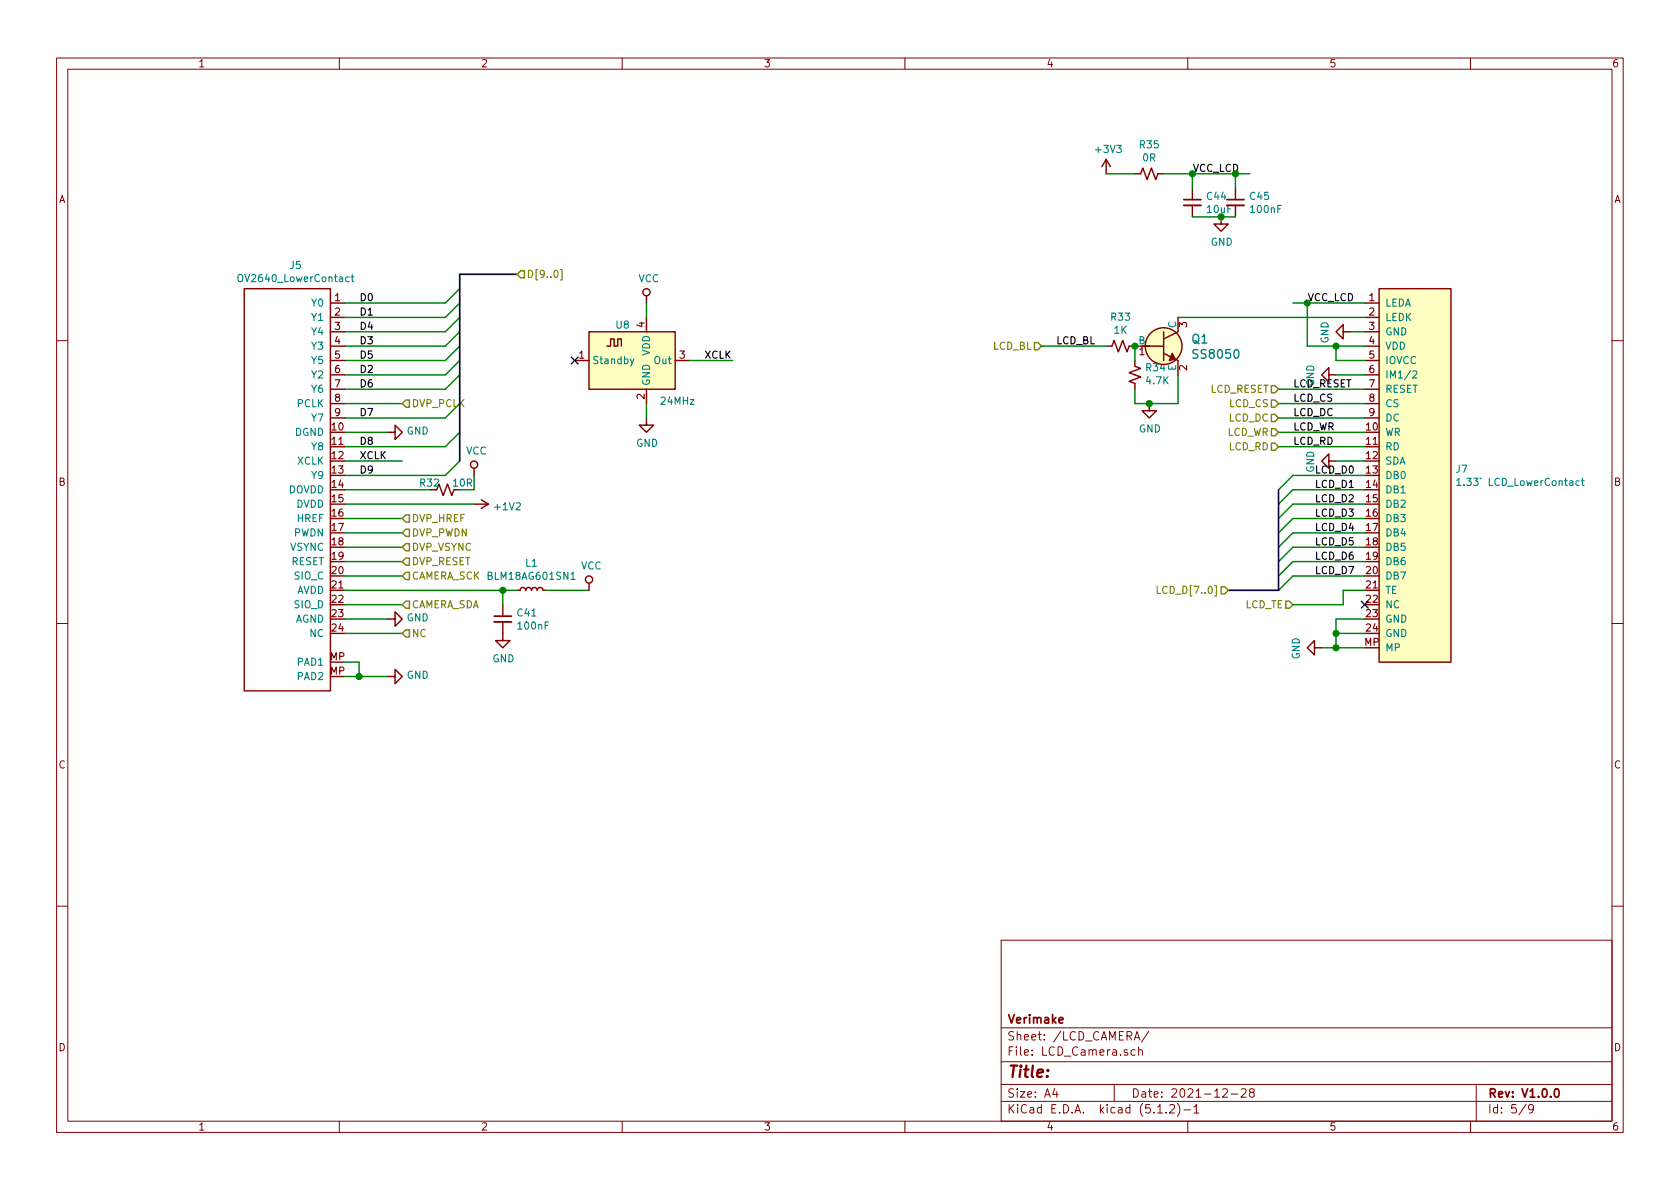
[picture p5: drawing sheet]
<svg xmlns="http://www.w3.org/2000/svg" width="297mm" height="210mm" viewBox="0 0 297 210" stroke-linecap="round" stroke-linejoin="round" font-family="sans-serif">
<g fill="none" stroke="#840000" stroke-width=".18">
<path d="M10 10.3h277v189.9h-277zM12 12.2h273v186.1h-273zM60 10.3v1.9M110 10.3v1.9M160 10.3v1.9M210 10.3v1.9M260 10.3v1.9M10 60.2h2M285 60.2h2M10 110.3h2M285 110.3h2M10 160.2h2"/>
<path d="M177 166.3h108v32h-108zM285 160.2h2M60 198.3v1.9M110 198.3v1.9M160 198.3v1.9M177 194.8h108M177 191.8h108M177 187.8h108M177 181.8h108M186.5 192.5l-.4 1h1M186.8 193v1M197 191.8v3"/>
<path d="M200.6 183.9l.4-1.5 .5 1.5M200.7 185.7l-.4-.1-.3 .3 .1 .6 .2 .1 .4-.1M200.7 183.5h.7M201.3 185.7h.1a.37 .37 0 0 1 .6 .1v.8M201.3 185.1v1.5M203.1 182.3l-1.3 2M204.7 196.8h.8M206.2 196.7v.1M206.8 195.5l.2-.2h.4l.2 .2 .1 .3-.1 .2-.8 .8h.9M208.2 195.1a1.71 1.71 0 0 1 0 2.3M209.3 196.3h1.2M210 198.3v1.9"/>
<path d="M211.1 195.8l.4-.5v1.5M211.1 196.8h.9M216.2 192.7l.2-.2h.4l.2 .5-.9 1h.9M217.7 193.5h1.1M219.5 192.7l.2-.2h.3l.3 .2v.3v.2l-.9 .8h.9M221.2 193.2l-.3-.3 .1-.2 .2-.2 .4 .1 .2 .2-.1 .2-.6 .2a.48 .48 0 0 0-.1 .7l.2 .1 .5-.1a.48 .48 0 0 0-.1-.7h-.1M260 198.3v1.9M261 191.8v6.5M269.8 195.2l-1.2 2M271.1 196l-.3 .3-.4-.1-.1-.2v-.4l.1-.2 .4-.1 .2 .2a1.19 1.19 0 0 1-.2 1.2l-.4 .1"/>
</g>
<path d="M209.3 35.3h3M216.9 35.3h3.1M87.4 109h3M187.2 180.4l.8-.1-.1-.3-.4-.1-.3 .2 .1 .7h.6M275 192.7l.2-.2a.81 .81 0 0 1 .6 .6 .81 .81 0 0 1-.3 .8l-.2 .1a.79 .79 0 0 1-.3-1.3z" fill="none" stroke="#840000" stroke-width=".3"/>
<g fill="none" stroke="#008400" stroke-width=".25">
<path d="M195.6 30.7h5.1M205.7 30.7h15.3M210.8 30.7v2.6M210.8 38.3h7.6M218.4 30.7v2.6M81.3 56.1l-2.6 2.6h-17.7M81.3 58.7l-2.6 2.5h-17.7M81.3 51l-2.6 2.6h-17.7M81.3 53.6l-2.6 2.5h-17.7M114.3 53.6v2.5M208.3 56.1h33M228.6 53.6h12.7"/>
<path d="M231.1 53.6v7.6h10.2M238.8 58.7h2.5M61 76.4h7.6M61 71.4h10.1M81.3 61.2l-2.6 2.5h-17.7M81.3 63.7l-2.6 2.6h-17.7M81.3 66.3l-2.6 2.5h-17.7M81.3 71.4l-2.6 2.5h-17.7M81.3 76.4l-2.6 2.6h-17.7M114.3 71.4v2.5M121.9 63.7h7.6M184.1 61.2h11.5"/>
<path d="M200.7 61.2v2.5M208.3 66.3v5.1h-7.6v-2.6M226.1 68.8h15.2M226.1 73.9h15.2M226.1 79h15.2M226.1 76.4h15.2M226.1 71.4h15.2M236.2 61.2v2.5h5.1M236.2 66.3h5.1M61 81.5h10.1M61 86.6h15.2M61 89.1h22.8"/>
<path d="M61 91.7h10.1M61 94.2h10.1M61 96.8h10.1M61 99.3h10.1M81.3 81.5l-2.6 2.6h-17.7M83.8 84.1v2.5M236.2 81.5h5.1M241.3 84.1h-12.7l-2.5 2.5M241.3 86.6h-12.7l-2.5 2.5M241.3 89.1h-12.7l-2.5 2.6M241.3 91.7h-12.7l-2.5 2.5M241.3 94.2h-12.7l-2.5 2.6"/>
<path d="M241.3 96.8h-12.7l-2.5 2.5M241.3 99.3h-12.7l-2.5 2.5M61 104.4h30.4M61 109.5h7.6M61 117.1h2.5v2.5M61 119.6h7.6M61 101.8h10.1M61 106.9h10.1M61 112h10.1M88.9 104.4v2.5M96.5 104.4h7.6M233.7 114.5h7.6"/>
<path d="M236.2 112h5.1M241.3 104.4h-3.8v2.5h-8.9M241.3 109.5h-5.1v5M241.3 101.8h-12.7l-2.5 2.6"/>
</g>
<g fill="#ffffc2" stroke="#ffffc2" stroke-width=".18">
<path d="M104.1 58.7h15.3v10.1h-15.3z"/>
<path d="M243.8 51h12.7v66.1h-12.7z"/>
<circle cx="205.7" cy="61.2" r="3.3"/>
</g>
<g fill="none" stroke="#840000" stroke-width=".25">
<path d="M195.6 28.2l-.8 1.3M195.6 28.2v2.5M195.6 28.2l.7 1.3M200.7 30.7h1l.4-1 .7 2 .8-2 .7 2 .4-1h1M210.8 33.3v2M210.8 36.3v2M215.9 38.3v1.3h1.3l-1.3 1.3-1.3-1.3h1.3M218.4 33.3v2M218.4 36.3v2M43.2 51h15.2v71.2h-15.2zM58.4 53.6h2.6M58.4 56.1h2.6"/>
<path d="M58.4 58.7h2.6M104.1 58.7h15.3v10.1h-15.3zM114.3 52.3v1.3M114.3 56.1v2.6M205.7 58.7v5M208.3 56.1v2.6l-2.6 1.2M237.5 58.7v-1.3l-1.3 1.3 1.3 1.2v-1.2h1.3M241.3 53.6h2.5M241.3 56.1h2.5M241.3 58.7h2.5M243.8 51h12.7v66.1h-12.7zM58.4 63.7h2.6"/>
<path d="M58.4 61.2h2.6M58.4 66.3h2.6M58.4 68.8h2.6M58.4 71.4h2.6M58.4 73.9h2.6M68.6 76.4h1.2v-1.2l1.3 1.2-1.3 1.3v-1.3M101.6 63.7h2.5M107.3 61.2h.6v-1.3h.7v1.3h.6v-1.3h.7v1.3M114.3 73.9v1.3h1.3l-1.3 1.2-1.3-1.2h1.3M114.3 68.8v2.6M119.4 63.7h2.5M195.6 61.2h1l.4-1 .7 2 .8-2 .8 2 .3-1h6.1"/>
<path d="M200.7 63.7v1.1l1 .3-2.1 .8 2.1 .8-2.1 .7 1.1 .4v1M203.2 71.4v1.2h1.3l-1.3 1.3-1.3-1.3h1.3M205.7 62.5l2.6 1.2v2.6M234.9 66.3v-1.3l-1.2 1.3 1.2 1.3v-1.3h1.3M241.3 63.7h2.5M241.3 61.2h2.5M241.3 66.3h2.5M241.3 68.8h2.5M241.3 71.4h2.5M241.3 73.9h2.5M77.2 86.6l.4-1 .8 2 .7-2 .8 2 .4-1M83.8 82.8v1.3"/>
<path d="M83.8 89.1h2.6M85.1 88.4l1.3 .7M86.4 89.1l-1.3 .8M234.9 81.5v-1.2l-1.2 1.2 1.2 1.3v-1.3h1.3M68.6 109.5h1.2v-1.3l1.3 1.3-1.3 1.2v-1.2M68.6 119.6h1.2v-1.2l1.3 1.2-1.3 1.3v-1.3M88.9 110v3.3h1.3l-1.3 1.2-1.3-1.2h1.3M88.9 106.9v2.1M91.4 104.4h.5l.2-.3 .3-.2 .4 .1 .2 .4 .1-.3 .3-.2 .4 .1 .2 .4 .1-.3 .3-.2 .4 .1 .2 .4 .1-.3 .3-.2 .4 .1 .2 .4h.5M104.1 103.1v1.3M232.4 114.5v-1.2l-1.3 1.2 1.3 1.3v-1.3h1.3"/>
<circle cx="114.3" cy="51.7" r=".63"/>
<circle cx="205.7" cy="61.2" r="3.3"/>
<circle cx="83.8" cy="82.2" r=".63"/>
<circle cx="104.1" cy="102.5" r=".63"/>
</g>
<g fill="none" stroke="#008484" stroke-width=".2">
<path d="M42.1 48.7l.3-.2a.45 .45 0 0 1 .5 .5v.4l-.2 .4h-.5a1 1 0 0 1-.1-1.1zM61.7 49h-.3l-.3 .2 .1 .6h.5M62.1 49h.5M62.3 48.5v1.1l.3 .2M111.5 63.5l.3 .8M112.1 63.5l-.5 1.1-.1 .1M249.8 65.7l.5-.1 .2 .3-.8 .9h.8M257.6 84.9l.3-.3v1.2M257.6 85.8h.7M279.2 85.1l-.3-.1-.3 .2 .1 .6h.5M279.6 85h.5M279.8 84.6v1.1l.3 .1"/>
<path d="M101 102.5h.7"/>
</g>
<path d="M91.4 48.5h-10.1v33M226.1 86.6v17.8h-8.9" fill="none" stroke="#000084" stroke-width=".3"/>
<path d="M209.3 36.3h3M216.9 36.3h3.1M87.4 110h3" fill="none" stroke="#840000" stroke-width=".33"/>
<g fill="#008400" stroke="#008400" stroke-width=".25">
<circle cx="88.9" cy="104.4" r=".51"/>
<circle cx="63.5" cy="119.6" r=".51"/>
<circle cx="215.9" cy="38.3" r=".51"/>
<circle cx="203.2" cy="71.4" r=".51"/>
<circle cx="236.2" cy="61.2" r=".51"/>
<circle cx="236.2" cy="112" r=".51"/>
<circle cx="236.2" cy="114.5" r=".51"/>
<circle cx="200.7" cy="61.2" r=".51"/>
</g>
<g fill="none" stroke="#848400" stroke-width=".25">
<path d="M92.1 47.9h.6v1.2h-.6l-.7-.6zM71.1 71.4l.7-.7h.6v1.3h-.6zM182.9 60.6h.6l.6 .6-.6 .6h-.6zM224.8 68.2h.6l.7 .6-.7 .7h-.6zM224.8 70.7h.6l.7 .7-.7 .6h-.6zM224.8 73.3h.6l.7 .6-.7 .6h-.6zM224.8 75.8h.6l.7 .6-.7 .7h-.6zM224.8 78.4h.6l.7 .6-.7 .6h-.6zM71.1 94.2l.7-.6h.6v1.3h-.6zM71.8 91.1h.6v1.2h-.6l-.7-.6zM71.8 96.1h.6v1.3h-.6l-.7-.6zM71.8 98.7h.6v1.2h-.6l-.7-.6z"/>
<path d="M71.1 106.9l.7-.6h.6v1.3h-.6zM71.8 101.2h.6v1.3h-.6l-.7-.7zM71.8 111.4h.6v1.2h-.6l-.7-.6zM215.9 103.8h.6l.7 .6-.7 .6h-.6zM227.3 106.3h.7l.6 .6-.6 .7h-.7z"/>
</g>
<path d="M101 63.1l1.2 1.3M102.2 63.1l-1.2 1.3M240.7 106.3l1.2 1.2M241.9 106.3l-1.2 1.2" fill="none" stroke="#000084" stroke-width=".25"/>
<path d="M99.1 47.7h.3v1.8h-.3M204.6 103.7v1.2h.6" fill="none" stroke="#848400" stroke-width=".2"/>
<path d="M207.3 62.5l.5 1-1 .2z" fill="#840000" stroke="#840000" stroke-width=".25"/>
<text font-size="2.8" fill="#840000" x="178" y="190.5">Title:</text>
<g font-size="2.1" fill="#008484">
<text x="210.8" y="60.7">Q1</text>
<text x="211.2" y="63.4">SS8050</text>
</g>
<g font-size="2.1" fill="#840000">
<text x="178" y="184">Sheet: /LCD_CAMERA/</text>
<text x="178" y="181">Verimake</text>
<text x="178" y="186.7">File: LCD_Camera.sch</text>
<text x="178" y="196.9">KiCad E.D.A. kicad (5.1.2)-1</text>
<text x="178" y="194.1">Size: A4</text>
<text x="200" y="194.1">Date: 2021-12-28</text>
<text x="263" y="194.1">Rev: V1.0.0</text>
<text x="263" y="196.9">Id: 5/9</text>
</g>
<g font-size="1.8" fill="#840000">
<text x="35" y="11.9">1</text>
<text x="85" y="11.9">2</text>
<text x="135" y="11.9">3</text>
<text x="185" y="11.9">4</text>
<text x="235" y="11.9">5</text>
<text x="285" y="11.9">6</text>
<text x="10.4" y="35.9">A</text>
<text x="285.4" y="35.9">A</text>
<text x="59.2" y="53.3">1</text>
<text x="242.1" y="53.3">1</text>
<text x="59.2" y="55.8">2</text>
<text x="59.2" y="58.3">3</text>
<text x="114" y="57.9" transform="rotate(-90 114 57.9)">4</text>
<text x="209.9" y="57.9" transform="rotate(-90 209.9 57.9)">3</text>
<text x="242.1" y="55.8">2</text>
<text x="242.1" y="58.3">3</text>
<text x="59.2" y="60.9">4</text>
<text x="59.2" y="63.4">5</text>
<text x="59.2" y="66">6</text>
<text x="102.4" y="63.4">1</text>
<text x="120.2" y="63.4">3</text>
<text x="201.4" y="62.8">1</text>
<text x="209.9" y="65.5" transform="rotate(-90 209.9 65.5)">2</text>
<text x="242.1" y="60.9">4</text>
<text x="242.1" y="63.4">5</text>
<text x="242.1" y="66">6</text>
<text x="59.2" y="68.5">7</text>
<text x="59.2" y="71">8</text>
<text x="114" y="70.6" transform="rotate(-90 114 70.6)">2</text>
<text x="242.1" y="68.5">7</text>
<text x="242.1" y="71">8</text>
<text x="58.7" y="76.1">10</text>
<text x="59.2" y="73.6">9</text>
<text x="241.6" y="76.1">10</text>
<text x="242.1" y="73.6">9</text>
<text x="58.7" y="78.7">11</text>
<text x="58.7" y="81.2">12</text>
<text x="58.7" y="83.7">13</text>
<text x="241.6" y="78.7">11</text>
<text x="241.6" y="81.2">12</text>
<text x="241.6" y="83.7">13</text>
<text x="10.4" y="85.9">B</text>
<text x="58.7" y="86.3">14</text>
<text x="58.7" y="88.8">15</text>
<text x="241.6" y="86.3">14</text>
<text x="241.6" y="88.8">15</text>
<text x="285.4" y="85.9">B</text>
<text x="58.7" y="91.4">16</text>
<text x="58.7" y="93.9">17</text>
<text x="241.6" y="91.4">16</text>
<text x="241.6" y="93.9">17</text>
<text x="58.7" y="96.4">18</text>
<text x="58.7" y="99">19</text>
<text x="58.7" y="101.5">20</text>
<text x="241.6" y="96.4">18</text>
<text x="241.6" y="99">19</text>
<text x="241.6" y="101.5">20</text>
<text x="58.7" y="104.1">21</text>
<text x="58.7" y="106.6">22</text>
<text x="241.6" y="104.1">21</text>
<text x="241.6" y="106.6">22</text>
<text x="58.7" y="109.1">23</text>
<text x="58.7" y="111.7">24</text>
<text x="241.6" y="109.1">23</text>
<text x="241.6" y="111.7">24</text>
<text x="58.4" y="116.8">MP</text>
<text x="58.4" y="119.3">MP</text>
<text x="241.2" y="114.2">MP</text>
<text x="10.4" y="135.9">C</text>
<text x="285.4" y="135.9">C</text>
<text x="10.4" y="185.9">D</text>
<text x="285.4" y="185.9">D</text>
<text x="35" y="199.9">1</text>
<text x="85" y="199.9">2</text>
<text x="135" y="199.9">3</text>
<text x="185" y="199.9">4</text>
<text x="235" y="199.9">5</text>
<text x="285" y="199.9">6</text>
</g>
<g font-size="1.8" fill="#008484">
<text x="193.9" y="27">+3V3</text>
<text x="201.6" y="26.2">R35</text>
<text x="202.1" y="28.5">0R</text>
<text x="213.5" y="35.4">C44</text>
<text x="221.1" y="35.4">C45</text>
<text x="213.5" y="37.7">10uF</text>
<text x="221.3" y="37.7">100nF</text>
<text x="51.3" y="47.6">J5</text>
<text x="214.1" y="43.5">GND</text>
<text x="42.6" y="49.9">OV2640_LowerContact</text>
<text x="112.9" y="49.9">VCC</text>
<text x="55.2" y="54.2">Y0</text>
<text x="55.2" y="56.8">Y1</text>
<text x="55.2" y="59.3">Y4</text>
<text x="109" y="58.1">U8</text>
<text x="196.5" y="56.7">R33</text>
<text x="197" y="59">1K</text>
<text x="207.9" y="58" transform="rotate(-90 207.9 58)">C</text>
<text x="244.9" y="54.2">LEDA</text>
<text x="244.9" y="56.8">LEDK</text>
<text x="244.9" y="59.3">GND</text>
<text x="55.2" y="61.8">Y3</text>
<text x="55.2" y="64.4">Y5</text>
<text x="104.6" y="64.4">Standby</text>
<text x="114.9" y="62.9" transform="rotate(-90 114.9 62.9)">VDD</text>
<text x="115.8" y="64.4">Out</text>
<text x="201.3" y="60.9">B</text>
<text x="202.7" y="65.7">R34</text>
<text x="207.9" y="65.6" transform="rotate(-90 207.9 65.6)">E</text>
<text x="234.9" y="60.8" transform="rotate(-90 234.9 60.8)">GND</text>
<text x="244.9" y="61.8">VDD</text>
<text x="244.9" y="64.4">IOVCC</text>
<text x="55.2" y="66.9">Y2</text>
<text x="55.2" y="69.5">Y6</text>
<text x="114.9" y="68.3" transform="rotate(-90 114.9 68.3)">GND</text>
<text x="117" y="71.6">24MHz</text>
<text x="202.8" y="68">4.7K</text>
<text x="244.9" y="66.9">IM1/2</text>
<text x="244.9" y="69.5">RESET</text>
<text x="52.2" y="77.1">DGND</text>
<text x="52.6" y="72">PCLK</text>
<text x="55.2" y="74.5">Y7</text>
<text x="71.9" y="76.9">GND</text>
<text x="201.4" y="76.5">GND</text>
<text x="244.9" y="77.1">WR</text>
<text x="244.9" y="72">CS</text>
<text x="244.9" y="74.5">DC</text>
<text x="52.6" y="82.2">XCLK</text>
<text x="55.2" y="79.6">Y8</text>
<text x="82.4" y="80.4">VCC</text>
<text x="112.5" y="79">GND</text>
<text x="232.4" y="83.6" transform="rotate(-90 232.4 83.6)">GND</text>
<text x="244.9" y="79.6">RD</text>
<text x="244.9" y="82.2">SDA</text>
<text x="257.5" y="83.6">J7</text>
<text x="51" y="87.2">DOVDD</text>
<text x="52.4" y="89.8">DVDD</text>
<text x="55.2" y="84.7">Y9</text>
<text x="74.3" y="86">R32</text>
<text x="244.9" y="84.7">DB0</text>
<text x="244.9" y="87.2">DB1</text>
<text x="244.9" y="89.8">DB2</text>
<text x="258.3" y="85.9">1.33` LCD_LowerContact</text>
<text x="52" y="94.9">PWDN</text>
<text x="52.6" y="92.3">HREF</text>
<text x="87.6" y="90.2">+1V2</text>
<text x="244.9" y="92.3">DB3</text>
<text x="244.9" y="94.9">DB4</text>
<text x="51.3" y="97.4">VSYNC</text>
<text x="51.5" y="99.9">RESET</text>
<text x="93" y="100.2">L1</text>
<text x="102.7" y="100.7">VCC</text>
<text x="244.9" y="97.4">DB5</text>
<text x="244.9" y="99.9">DB6</text>
<text x="52.1" y="102.5">SIO_C</text>
<text x="52.1" y="107.6">SIO_D</text>
<text x="52.4" y="105">AVDD</text>
<text x="86.6" y="102.5">BLM18AG601SN1</text>
<text x="244.9" y="102.5">DB7</text>
<text x="244.9" y="105">TE</text>
<text x="244.9" y="107.6">NC</text>
<text x="52.2" y="110.1">AGND</text>
<text x="54.8" y="112.6">NC</text>
<text x="71.9" y="109.9">GND</text>
<text x="91.5" y="109">C41</text>
<text x="91.7" y="111.3">100nF</text>
<text x="244.9" y="110.1">GND</text>
<text x="244.9" y="112.6">GND</text>
<text x="52.7" y="117.7">PAD1</text>
<text x="87.1" y="117.1">GND</text>
<text x="229.8" y="116.6" transform="rotate(-90 229.8 116.6)">GND</text>
<text x="244.9" y="115.2">MP</text>
<text x="52.7" y="120.3">PAD2</text>
<text x="71.9" y="120">GND</text>
</g>
<g font-size="1.8" fill="#008400">
<text x="210.8" y="30.4">VCC_LCD</text>
<text x="231.1" y="53.3">VCC_LCD</text>
<text x="80.2" y="86">10R</text>
</g>
<g font-size="1.8">
<text x="63.5" y="53.3">D0</text>
<text x="63.5" y="58.3">D4</text>
<text x="63.5" y="55.8">D1</text>
<text x="63.5" y="60.9">D3</text>
<text x="63.5" y="66">D2</text>
<text x="63.5" y="63.4">D5</text>
<text x="124.5" y="63.4">XCLK</text>
<text x="186.7" y="60.9">LCD_BL</text>
<text x="63.5" y="68.5">D6</text>
<text x="228.6" y="68.5">LCD_RESET</text>
<text x="228.6" y="71">LCD_CS</text>
<text x="232.4" y="68.4" transform="rotate(-90 232.4 68.4)">GND</text>
<text x="63.5" y="73.6">D7</text>
<text x="228.6" y="73.6">LCD_DC</text>
<text x="228.6" y="76.1">LCD_WR</text>
<text x="63.5" y="81.2">XCLK</text>
<text x="63.5" y="78.7">D8</text>
<text x="63.5" y="83.7">D9</text>
<text x="228.6" y="78.7">LCD_RD</text>
<text x="232.4" y="83.7">LCD_D0</text>
<text x="232.4" y="86.3">LCD_D1</text>
<text x="232.4" y="88.8">LCD_D2</text>
<text x="232.4" y="91.4">LCD_D3</text>
<text x="232.4" y="93.9">LCD_D4</text>
<text x="232.4" y="96.4">LCD_D5</text>
<text x="232.4" y="99">LCD_D6</text>
<text x="232.4" y="101.5">LCD_D7</text>
</g>
<g font-size="1.8" fill="#848400">
<text x="93.1" y="49.1">D[9..0]</text>
<text x="175.5" y="61.8">LCD_BL</text>
<text x="213.9" y="69.5">LCD_RESET</text>
<text x="72.7" y="72">DVP_PCLK</text>
<text x="216.9" y="77.1">LCD_WR</text>
<text x="217.3" y="74.5">LCD_DC</text>
<text x="217.3" y="72">LCD_CS</text>
<text x="217.3" y="79.6">LCD_RD</text>
<text x="72.7" y="92.3">DVP_HREF</text>
<text x="72.7" y="94.9">DVP_PWDN</text>
<text x="72.7" y="97.4">DVP_VSYNC</text>
<text x="72.7" y="99.9">DVP_RESET</text>
<text x="72.7" y="102.5">CAMERA_SCK</text>
<text x="72.7" y="107.6">CAMERA_SDA</text>
<text x="205.5" y="105">LCD_D[7..0]</text>
<text x="220.1" y="107.6">LCD_TE</text>
<text x="72.7" y="112.6">NC</text>
</g>
</svg>
